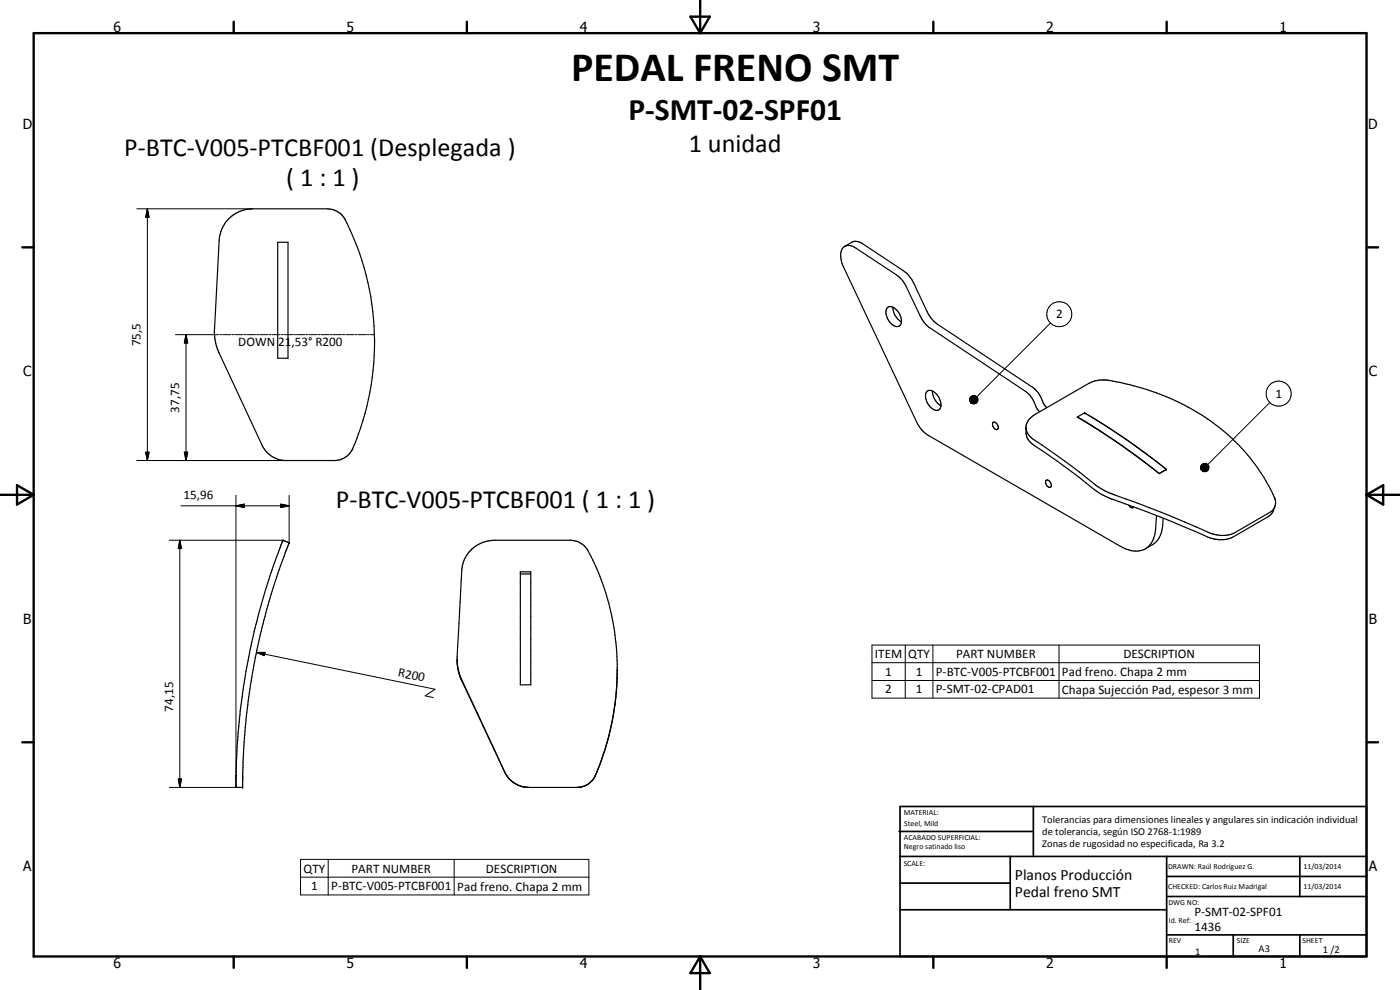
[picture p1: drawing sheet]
<svg xmlns="http://www.w3.org/2000/svg" width="420mm" height="297mm" viewBox="0 0 420 297" stroke-linecap="round" stroke-linejoin="round" font-family="sans-serif">
<g fill="none" stroke="#000" stroke-width=".35">
<path d="M68.5 65.8a10.3 10.3 0 0 1 4.9-2.9l2.4-.2h22.4a6.2 6.2 0 0 1 4.6 2.1 78.6 78.6 0 0 1 8.9 48.5 70.2 70.2 0 0 1-6.3 22.1 6.2 6.2 0 0 1-4.6 2.8h-15.4a8.1 8.1 0 0 1-6.8-4.6l-13-27.9-1.1-3.7-.2-2.6 1.6-28.7a10.7 10.7 0 0 1 2.6-4.9zM83.3 72.7h3.1v34.8h-3.1zM253.5 73.9l2.1-1.2a3.3 3.3 0 0 1 3.4 .5l12.1 8a9.4 9.4 0 0 1 3.1 3.8l4 8.5a9.4 9.4 0 0 0 3.1 3.8l28.5 18.9a8.7 8.7 0 0 1 3 4l.7 1.3 .6 .8M266.3 92.2a2.86 2.86 0 0 1 3.6 1.9 2.89 2.89 0 0 1 0 3.7 3 3 0 0 1-3.6-2.2 2.9 2.9 0 0 1 0-3.4zM268 92.2a4.9 4.9 0 0 0 2.5 4.4M278.2 117.4a2.4 2.4 0 0 1 3.1 1.2 3.5 3.5 0 0 1 .5 4.3 2.22 2.22 0 0 1-2.6-.7 3.9 3.9 0 0 1-1-4.8zM279.9 117.3a5.1 5.1 0 0 0 2.5 4.4M298 126.7a1.31 1.31 0 0 1 1.4 .7 1.31 1.31 0 0 1-.2 1.5 1.59 1.59 0 0 1-1.2-2.2zM307.9 128.7a4.9 4.9 0 0 0 2.6 3.4 269.8 269.8 0 0 1 19.4 14.2l3.7 1.8a350.6 350.6 0 0 1 29.7 11.9l.4 .1a9.1 9.1 0 0 0 7-.4l10.3-5.9a3.5 3.5 0 0 0 1.4-4.6 59.5 59.5 0 0 0-32.4-30.2 60.5 60.5 0 0 0-19.3-5l-2.1 .3-1.9 .8-16.2 9.4a4.9 4.9 0 0 0-2.6 3.3 5.7 5.7 0 0 0 .6 3.9l1.7 1.8a233.8 233.8 0 0 1 18.8 13.8l1.6 1 3 1.4a333.5 333.5 0 0 1 28.9 11.5 9.9 9.9 0 0 0 7.8-.2l10.5-6.1 1.1-1.1 .7-1.9M312 123.6l-.9-1.2-.4-1a8.2 8.2 0 0 0-2.6-3.8l-28.9-19.1a9 9 0 0 1-3.1-3.8l-4.3-9-1.3-1.9-1.5-1.3-12.2-8.1a2.65 2.65 0 0 0-3.2-.5 2.65 2.65 0 0 0-1.3 3l.6 2.6 22.2 47.2a9.8 9.8 0 0 0 3.4 3.9l57.7 33.3a7 7 0 0 0 8.6 0 8.2 8.2 0 0 0 2-5.2l.3-4M323.4 125.1a214.4 214.4 0 0 1 24.5 17M327.7 125.2l10.2 6.5 4.9 3.6"/>
<path d="M335.4 130.1l-9.9-6.2-2.2 1.2a206.5 206.5 0 0 1 24.6 17M336.7 131l13.3 9.8-2.1 1.3M345.2 137.1l4.9 3.7-2.2 1.3M314 144.1a1.25 1.25 0 0 1 1.5 1.2v.6a.76 .76 0 0 1-.8 .4 .76 .76 0 0 1-.6-.7l-.3-.9zM338.7 151.6a.84 .84 0 0 0 .6 .7 .84 .84 0 0 0 .9-.2M347.9 142.1h.1M349.1 155.5a10.1 10.1 0 0 1-2 7l-1.2 .9-2.2 1.2M84.9 162.1l1.9 .8-2.7 7.1a214.8 214.8 0 0 0-6 20.5l-1.2 5.8a200.1 200.1 0 0 0-3.9 31.7l-.2 8.3h-2a209.7 209.7 0 0 1 1.7-26.1l1.3-8.8 1.5-7.6a197.3 197.3 0 0 1 8.6-28.9zM86.8 162.9h.1M156.2 171.6h3.1v33.9h-3.1zM156.2 172.2h3.1M137.2 198.5v.6"/>
<path d="M137.2 199.1l1.4-28a9.7 9.7 0 0 1 9.5-9h23.4a6.1 6.1 0 0 1 4.9 3.1 75 75 0 0 1 8.8 37M137.2 199.1l.2 1.3 .8 3.2 13.3 28M137.2 199.1l.4 2 .9 2.7 8.1 17.4M183 219.5l-1.6 6-2.3 6.1M185 206.9l-.4 4.4-1.4 7.6M185.2 202.5l-.1 3.3M185.2 201.4a74.7 74.7 0 0 1-2.3 18.6M148.2 224.7l3.3 6.9M151.5 231.6l.8 1.4M152.3 233l2 1.9M154.3 234.9l.9 .6M155.2 235.5l.5 .2"/>
<path d="M155.2 235.5l1.5 .5M156.2 235.8l.5 .2M156.7 236l2 .3h14.5M175.5 235.8l-2.3 .5M176.2 235.4l-1.6 .7-1.4 .2M177.4 234.5l-1.2 1M178 233.9l-1.8 1.5M178.6 233l-.5 .7M178.7 232.6l-1.1 1.7M178.7 232.6l-.1 .2M179.1 231.6l-.4 1M179.2 231.5l-.5 1.1"/>
<path d="M182.7 221l-1.3 4.3-1.8 5.2"/>
</g>
<g fill="#000">
<circle cx="325.5" cy="123.9" r=".18"/>
<circle cx="350" cy="140.8" r=".18"/>
<circle cx="84.9" cy="162.1" r=".18"/>
<circle cx="86.8" cy="162.9" r=".18"/>
<circle cx="72.8" cy="236.2" r=".18"/>
</g>
<g fill="none" stroke="#000" stroke-width=".3">
<path d="M41.1 62.7h34.7M44.2 62.7l.5 2.5h-1zM44.2 62.7v75.5M315.3 96.9l-22.2 22.1M52.7 100.4h12.9M55.8 100.4l.5 2.5h-1zM55.8 100.4v37.8M65.9 100.4h.6M66.8 100.4h2.5M69.6 100.4h.6M70.5 100.4h2.5M73.3 100.4h.6"/>
<path d="M74.2 100.4h2.5M77 100.4h.6M77.9 100.4h2.5M80.7 100.4h.6M81.6 100.4h2.5M84.4 100.4h.6M85.3 100.4h2.5M88.1 100.4h.6M89 100.4h2.5M91.8 100.4h.6M92.7 100.4h2.5M95.5 100.4h.6"/>
<path d="M96.4 100.4h2.4M99.1 100.4h.7M100.1 100.4h2.4M102.8 100.4h.7M103.8 100.4h2.4M106.5 100.4h.6M107.5 100.4h2.4M110.2 100.4h.6M111.2 100.4h1.2M291 119.8l.4 1zM291.1 119.5l.3 1.3zM291.2 119.3l.2 1.5z"/>
<path d="M291.3 119.1l.2-.2-.1 1.9zM291.3 119.1l.1 1.7-.2-1.5zM291.5 118.9l.2-.1-.3 2zM291.7 118.8l.3-.1-.6 2.1zM292 118.7h.3l-.9 2.1zM292.3 118.7h.3l-1.2 2.1zM292.6 118.7l.2 .1-1.4 2zM292.8 118.8l.2 .2-1.6 1.8zM293 119l.2 .1-1.8 1.7zM41.1 138.2h44.8M43.7 135.7h1l-.5 2.5zM55.3 135.7h1l-.5 2.5z"/>
<path d="M291 120.1l.4 .7zM291.1 120.4l.3 .4zM291.2 120.6l.2 .2zM291.4 120.8l.4 .3zM291.4 120.8l.7 .4zM291.4 120.8l1 .4zM291.4 120.8l1.2 .3zM291.4 120.8l1.5 .2zM291.4 120.8l1.7 .1-.2 .1zM291.4 120.8l1.9-.2-.2 .3zM291.4 120.8l2-.4-.1 .2zM291.4 120.8l2.1-.7-.1 .3z"/>
<path d="M291.4 120.8l2.1-.9v.2zM291.4 120.8l2-1.2 .1 .3zM291.4 120.8l2-1.4v.2zM291.4 120.8l1.8-1.7 .2 .3zM360.4 139.9l.3 1.2zM360.5 139.7l.2 1.4-.3-1.2zM360.6 139.4l.2-.1-.1 1.8zM360.6 139.4l.1 1.7zM360.8 139.3l.3-.2-.4 2zM361.1 139.1h.2l-.6 2zM361.3 139.1l.3-.1-.9 2.1zM361.6 139l.3 .1-1.2 2z"/>
<path d="M361.9 139.1h.3l-1.5 2zM362.2 139.1l.2 .2-1.7 1.8zM362.4 139.3l.1 .2-1.8 1.6zM381.1 120.8l-18.7 18.6M54.3 151.8h32.5M70.8 151.8l2.5-.5v1zM70.8 148.6v87.7M84.3 151.3l2.5 .5-2.5 .5zM86.8 148.6v14.3l-1.9-.8h-34.1M360.3 140.2l.4 .9zM360.3 140.5l.4 .6zM360.4 140.7l.3 .4z"/>
<path d="M360.5 141l.2 .1zM360.7 141.1l.4 .4zM360.7 141.1l.7 .4zM360.7 141.1l1 .4zM360.7 141.1l1.2 .4zM360.7 141.1l1.5 .3-.3 .1zM360.7 141.1l1.7 .1zM360.7 141.1l1.9-.1-.2 .2zM360.7 141.1l2-.3-.1 .2zM360.7 141.1l2.1-.6-.1 .3zM360.7 141.1l2.1-.8v.2zM360.7 141.1l2.1-1.1v.3z"/>
<path d="M360.7 141.1l2-1.4 .1 .3zM360.7 141.1l1.8-1.6 .2 .2zM54 162.1l.5 2.5h-1zM54 162.1v74.2M77 195.7h2.5l-.2 1zM77 195.7l53.5 11.1-2.9 2 2.4 .5M261.7 193.5h116.3v16h-116.3zM261.7 198.8h116.3M271.7 193.5v16M280 193.5v16M317.8 193.5v16M261.7 204.2h116.3"/>
<path d="M50.8 236.3h22M53.5 233.7h1l-.5 2.6zM90.2 257.9h86.5v10.6h-86.5zM98.5 257.9v10.6M136.3 257.9v10.6M90.2 263.2h86.5"/>
<circle cx="317.9" cy="94.3" r="3.8"/>
<circle cx="383.7" cy="118.1" r="3.7"/>
</g>
<g fill="none" stroke="#000" stroke-width=".71">
<path d="M10.1 9.9h400v277.1h-400zM70.1 6.5v3.4M140.1 6.5v3.4M207.2 5h5.8l-2.9 4.9zM210.1 0v9.9M280.1 6.5v3.4M350.1 6.5v3.4M6.7 74.2h3.4M410.1 74.2h3.5M.1 148.5h10M5.1 145.6l5 2.9-5 2.9zM410.1 148.5h10"/>
<path d="M410.1 148.5l5-2.9v5.8zM6.7 222.7h3.4M410.1 222.7h3.5M70.1 287v3.4M140.1 287v3.4M210.1 287v10M210.1 287l2.9 5h-5.8zM280.1 287v3.4M350.1 287v3.4"/>
</g>
<g fill="none" stroke="#000" stroke-width=".51">
<path d="M269.8 249.5h40.3M270.1 242h140v45h-140zM270.1 257h140M303.2 257v16M310.1 242v15M350.1 257v30M390.1 257v12M270.1 265h33.1M270.1 273h80M350.1 269h60M350.1 263h60M350.1 280.5h60"/>
<path d="M370.1 280.5v6.5M390.1 280.5v6.5"/>
</g>
<g fill="#000">
<path d="M44.2 62.7l.5 2.5h-1zM55.8 100.4l.5 2.5h-1zM43.7 135.7h1l-.5 2.5zM55.3 135.7h1l-.5 2.5zM291.4 120.8l.4 .3zM291.4 120.8l.7 .4zM291.4 120.8l1 .4zM291.4 120.8l1.2 .3zM291.4 120.8l1.5 .2zM291.4 120.8l1.7 .1-.2 .1zM291.4 120.8l1.9-.2-.2 .3zM291.4 120.8l2.1-.7-.1 .3z"/>
<path d="M291.4 120.8l2.1-.9v.2zM291.4 120.8l2-1.2 .1 .3zM291.4 120.8l2-1.4v.2zM291.4 120.8l1.8-1.7 .2 .3zM293 119l.2 .1-1.8 1.7zM292.8 118.8l.2 .2-1.6 1.8zM292.6 118.7l.2 .1-1.4 2zM292.3 118.7h.3l-1.2 2.1zM292 118.7h.3l-.9 2.1zM291.7 118.8l.3-.1-.6 2.1zM291.3 119.1l.2-.2-.1 1.9zM291.3 119.1l.1 1.7-.2-1.5z"/>
<path d="M291.2 119.3l.2 1.5zM291.1 119.5l.3 1.3zM291 119.8l.4 1zM291 120.1l.4 .7zM291.1 120.4l.3 .4zM291.2 120.6l.2 .2zM70.8 151.8l2.5-.5v1zM84.3 151.3l2.5 .5-2.5 .5zM360.7 141.1l.4 .4zM360.7 141.1l.7 .4zM360.7 141.1l1 .4zM360.7 141.1l1.2 .4z"/>
<path d="M360.7 141.1l1.5 .3-.3 .1zM360.7 141.1l1.7 .1zM360.7 141.1l1.9-.1-.2 .2zM360.7 141.1l2.1-.6-.1 .3zM360.7 141.1l2.1-.8v.2zM360.7 141.1l2.1-1.1v.3zM360.7 141.1l2-1.4 .1 .3zM360.7 141.1l1.8-1.6 .2 .2zM362.4 139.3l.1 .2-1.8 1.6zM362.2 139.1l.2 .2-1.7 1.8zM361.9 139.1h.3l-1.5 2zM361.6 139l.3 .1-1.2 2z"/>
<path d="M361.3 139.1l.3-.1-.9 2.1zM361.1 139.1h.2l-.6 2zM360.6 139.4l.2-.1-.1 1.8zM360.6 139.4l.1 1.7zM360.5 139.7l.2 1.4-.3-1.2zM360.4 139.9l.3 1.2zM360.3 140.2l.4 .9zM360.3 140.5l.4 .6zM360.4 140.7l.3 .4zM360.5 141l.2 .1zM54 162.1l.5 2.5h-1zM77 195.7h2.5l-.2 1z"/>
<path d="M53.5 233.7h1l-.5 2.6z"/>
</g>
<path d="M291.6 118.8v2M360.9 139.1v2M360.7 140.9h2" fill="none" stroke="#000" stroke-width=".38"/>
<path d="M291.4 120.6h2" fill="none" stroke="#000" stroke-width=".42"/>
<text font-size="12.6" x="171.4" y="24.2">PEDAL FRENO SMT</text>
<text font-size="9.4" x="188.6" y="36">P-SMT-02-SPF01</text>
<g font-size="7.9">
<text x="37.3" y="46.9">P-BTC-V005-PTCBF001 (Desplegada )</text>
<text x="206.7" y="45.5">1 unidad</text>
<text x="85.9" y="55.9">( 1 : 1 )</text>
<text x="100.8" y="152.3">P-BTC-V005-PTCBF001 ( 1 : 1 )</text>
</g>
<g font-size="4.7">
<text x="304.6" y="263.9">Planos Producción</text>
<text x="304.6" y="269.3">Pedal freno SMT</text>
</g>
<g font-size="4.2">
<text x="34" y="9.6">6</text>
<text x="104" y="9.6">5</text>
<text x="174" y="9.6">4</text>
<text x="244" y="9.6">3</text>
<text x="314" y="9.6">2</text>
<text x="384" y="9.6">1</text>
<text x="6.8" y="38.7">D</text>
<text x="410.6" y="38.7">D</text>
<text x="7" y="112.9">C</text>
<text x="410.8" y="112.9">C</text>
<text x="7" y="187.1">B</text>
<text x="410.8" y="187.1">B</text>
<text x="7" y="261.4">A</text>
<text x="410.8" y="261.4">A</text>
<text x="34" y="290.4">6</text>
<text x="104" y="290.4">5</text>
<text x="174" y="290.4">4</text>
<text x="244" y="290.4">3</text>
<text x="314" y="290.4">2</text>
<text x="384" y="290.4">1</text>
</g>
<g font-size="3.9">
<text x="316.9" y="95.5">2</text>
<text x="42.2" y="103.9" transform="rotate(-90 42.2 103.9)">75,5</text>
<text x="71.5" y="103.8">DOWN 21,53° R200</text>
<text x="382.8" y="119.4">1</text>
<text x="53.8" y="123.8" transform="rotate(-90 53.8 123.8)">37,75</text>
<text x="55.1" y="149.7">15,96</text>
<text x="262.6" y="197.4">ITEM</text>
<text x="272.6" y="197.5">QTY</text>
<text x="287" y="197.4">PART NUMBER</text>
<text x="337.2" y="197.5">DESCRIPTION</text>
<text x="119.3" y="202.9" transform="rotate(12 119.3 202.9)">R200</text>
<text x="265.7" y="202.8">1</text>
<text x="274.8" y="202.8">1</text>
<text x="280.9" y="202.8">P-BTC-V005-PTCBF001</text>
<text x="318.7" y="202.9">Pad freno. Chapa 2 mm</text>
<text x="265.7" y="208.1">2</text>
<text x="274.8" y="208.1">1</text>
<text x="280.9" y="208.1">P-SMT-02-CPAD01</text>
<text x="318.7" y="208.2">Chapa Sujección Pad, espesor 3 mm</text>
<text x="51.9" y="213.5" transform="rotate(-90 51.9 213.5)">74,15</text>
<text x="91.1" y="261.8">QTY</text>
<text x="105.5" y="261.8">PART NUMBER</text>
<text x="145.8" y="261.8">DESCRIPTION</text>
<text x="93.4" y="267.1">1</text>
<text x="99.4" y="267.1">P-BTC-V005-PTCBF001</text>
<text x="137.2" y="267.2">Pad freno. Chapa 2 mm</text>
<text x="358.5" y="275">P-SMT-02-SPF01</text>
<text x="358.5" y="279.4">1436</text>
</g>
<g font-size="3.1">
<text x="312.7" y="246.8">Tolerancias para dimensiones lineales y angulares sin indicación individual</text>
<text x="312.7" y="250.4">de tolerancia, según ISO 2768-1:1989</text>
<text x="312.7" y="254">Zonas de rugosidad no especificada, Ra 3.2</text>
<text x="358.7" y="286.5">1</text>
<text x="377.7" y="285.6">A3</text>
<text x="397" y="285.9">1 /2</text>
</g>
<g font-size="2.4">
<text x="271.2" y="244.4">MATERIAL:</text>
<text x="271.3" y="252">ACABADO SUPERFICIAL:</text>
<text x="271.4" y="247.9">Steel, Mild</text>
<text x="271.3" y="254.6">Negro satinado liso</text>
<text x="271.2" y="259.7">SCALE:</text>
<text x="350.6" y="260.8">DRAWN: Raúl Rodríguez G.</text>
<text x="391.2" y="260.6">11/03/2014</text>
<text x="350.6" y="266.9">CHECKED: Carlos Ruiz Madrigal</text>
<text x="391.2" y="266.7">11/03/2014</text>
<text x="350.6" y="271.4">DWG NO:</text>
<text x="350.8" y="276.9">Id. Ref:</text>
<text x="350.8" y="282.8">REV</text>
<text x="371.2" y="282.9">SIZE</text>
<text x="390.9" y="282.9">SHEET</text>
</g>
</svg>
